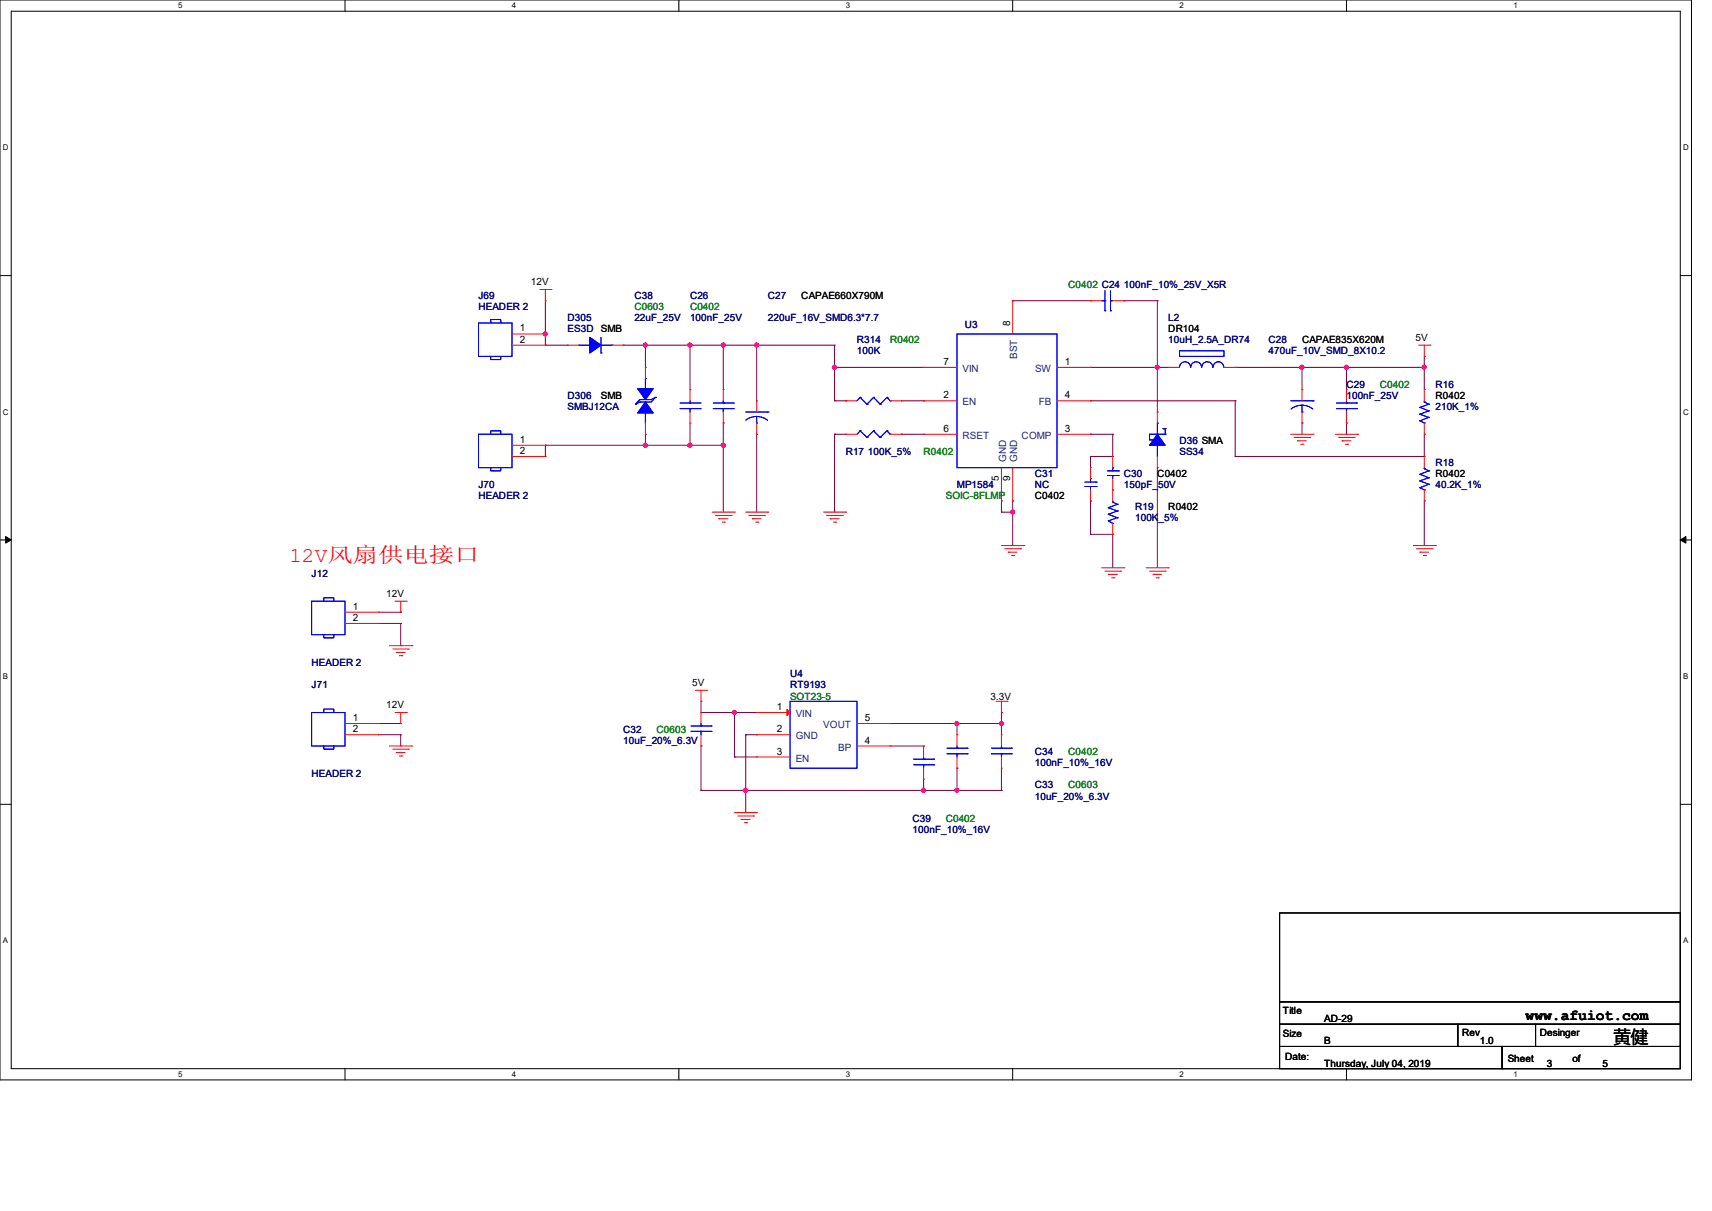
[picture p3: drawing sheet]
<svg xmlns="http://www.w3.org/2000/svg" width="297mm" height="210mm" viewBox="0 0 297 210" stroke-linecap="round" stroke-linejoin="round" font-family="sans-serif">
<path d="M0 0h293.5v187.3h-293.5zM1.9 1.9h289.6v183.4h-289.6z" fill="none" stroke="#000" stroke-width=".17"/>
<g fill="#fff">
<path d="M30.9 .2h.8v1.5h-.8z"/>
<path d="M30.9 185.5h.8v1.6h-.8z"/>
</g>
<path d="M59.9 0v1.9M59.9 185.3v2" fill="none" stroke="#000" stroke-width=".17"/>
<g fill="#fff">
<path d="M88.8 .2h.8v1.5h-.8z"/>
<path d="M88.8 185.5h.8v1.6h-.8z"/>
</g>
<path d="M117.8 0v1.9M117.8 185.3v2" fill="none" stroke="#000" stroke-width=".17"/>
<g fill="#fff">
<path d="M146.7 .2h.8v1.5h-.8z"/>
<path d="M146.7 185.5h.8v1.6h-.8z"/>
</g>
<path d="M175.7 0v1.9M175.7 185.3v2" fill="none" stroke="#000" stroke-width=".17"/>
<g fill="#fff">
<path d="M204.6 .2h.8v1.5h-.8z"/>
<path d="M204.6 185.5h.8v1.6h-.8z"/>
</g>
<path d="M233.6 0v1.9M233.6 185.3v2" fill="none" stroke="#000" stroke-width=".17"/>
<g fill="#fff">
<path d="M262.6 .2h.7v1.5h-.7z"/>
<path d="M262.6 185.5h.7v1.6h-.7z"/>
<path d="M.5 24.8h1v1.6h-1z"/>
<path d="M292 24.8h1v1.6h-1z"/>
<path d="M.5 70.7h1v1.5h-1z"/>
<path d="M292 70.7h1v1.5h-1z"/>
</g>
<path d="M0 47.8h1.9M291.5 47.8h2" fill="none" stroke="#000" stroke-width=".17"/>
<g fill="#fff">
<path d="M.5 116.5h.9v1.6h-.9z"/>
<path d="M292 116.5h.9v1.6h-.9z"/>
</g>
<path d="M0 93.6h1.9M291.5 93.6h2" fill="none" stroke="#000" stroke-width=".17"/>
<path d="M1 93l.9 .6-.9 .6zM291.5 93.6l1-.6v1.2z" fill="#000" stroke="#000" stroke-width=".17"/>
<g fill="#fff">
<path d="M.5 162.4h.9v1.5h-.9z"/>
<path d="M292 162.4h.9v1.5h-.9z"/>
</g>
<path d="M0 139.5h1.9M291.5 139.5h2M222 158.3h69.5v15.4h-69.5zM222 177.6h30.9v3.9h-30.9zM222 173.7h69.5v3.9h-69.5zM252.9 177.6h38.6v3.9h-38.6zM266.4 177.6v3.9M222 181.5h38.6v3.8h-38.6zM260.6 181.5h30.9v3.8h-30.9zM266.4 181.5h.1" fill="none" stroke="#000" stroke-width=".17"/>
<g fill="none" stroke="#800040" stroke-width=".17">
<path d="M94.6 57.9h.1M94.6 59.9h.1M94.6 59.9h3.9M94.6 52.2v7.7M108.1 59.9h36.7M112 59.9h.1M112 59.9v3.8M119.7 59.9h.1M119.7 59.9v7.7M125.5 59.9h.1M125.5 59.9v7.7M131.3 59.9h.1"/>
<path d="M131.3 59.9v9.6M144.8 59.9h.1M144.8 59.9v9.6M175.7 52.2h.1M175.7 52.2h13.5M195 52.2h.1M195 52.2h5.8M200.8 52.2h.1M200.8 52.2v19.3M94.6 77.2h.1M94.6 77.2h30.9M94.6 77.2v2"/>
<path d="M112 77.2h.1M112 75.3v1.9M119.7 77.2h.1M119.7 73.4v3.8M125.5 77.2h.1M125.5 73.4h.1M125.5 73.4v15.4M131.3 75.3h.1M131.3 75.3v13.5M144.8 75.3h.1M144.8 63.7h.1M144.8 69.5h.1"/>
<path d="M144.8 75.3v13.5M144.8 63.7h15.4M144.8 75.3h1.9M144.8 69.5h1.9M146.7 69.5h.1M156.4 75.3h.1M156.4 75.3h3.8M156.4 69.5h3.8M160.2 69.5h.1M189.2 63.7h.1M189.2 75.3h.1M189.2 79.2h.1"/>
<path d="M189.2 69.5h.1M189.2 63.7h13.5M189.2 75.3h3.8M189.2 79.2v1.9M189.2 69.5h25.1M193 75.3h.1M193 75.3v3.9h-3.8M200.8 63.7h.1M214.3 79.2h.1M214.3 63.7h.1M214.3 69.5h.1M214.3 63.7h32.8"/>
<path d="M214.3 69.5v9.7M225.9 73.4h.1M225.9 63.7h.1M225.9 63.7v3.9M225.9 73.4v1.9M233.6 63.7h.1M233.6 73.4h.1M233.6 63.7v3.9M233.6 73.4v1.9M247.1 63.7h.1M247.1 75.3h.1M247.1 61.8h.1"/>
<path d="M247.1 75.3v3.9h-32.8M247.1 61.8v5.8M173.7 88.8h.1M173.7 86.9h.1M173.7 88.8h2M173.7 86.9v1.9M175.7 88.8h.1M175.7 86.9h.1M175.7 86.9v7.7M189.2 92.7h.1M189.2 86.9h.1M189.2 86.9v5.8"/>
<path d="M189.2 92.7h3.8M193 92.7h.1M193 92.7v5.8M200.8 81.1h.1M200.8 81.1v17.4M247.1 86.9h.1M247.1 86.9v7.7M65.7 106.2h3.8M65.7 108.1h3.8M69.5 106.2h.1M69.5 108.1h.1M69.5 112h.1"/>
<path d="M69.5 108.1v3.9M65.7 125.5h3.8M65.7 127.4h3.8M69.5 125.5h.1M69.5 127.4h.1M69.5 129.4h.1M69.5 127.4v2M121.6 129.4h.1M121.6 137.1h.1M121.6 123.6h.1M121.6 137.1h52.1M121.6 123.6h9.7"/>
<path d="M121.6 121.6v2M121.6 129.4v7.7M127.4 123.6h.1M127.4 131.3h.1M127.4 131.3h3.9M127.4 123.6v7.7M129.4 127.4h.1M129.4 137.1h.1M129.4 127.4h1.9M129.4 127.4v13.5M154.4 125.5h.1M154.4 125.5h19.3"/>
<path d="M154.4 129.4h5.8M160.2 137.1h.1M160.2 129.4h.1M160.2 135.1v2M166 125.5h.1M166 137.1h.1M166 133.2h.1M166 125.5v1.9M166 133.2v3.9M173.7 123.6h.1M173.7 125.5h.1M173.7 137.1h.1"/>
<path d="M173.7 123.6v3.8M173.7 133.2v3.9"/>
</g>
<g fill="#f0f" stroke="#f0f" stroke-width=".17">
<circle cx="200.8" cy="63.7" r=".36"/>
<circle cx="175.7" cy="88.8" r=".36"/>
<circle cx="131.3" cy="59.8" r=".36"/>
<circle cx="225.9" cy="63.7" r=".37"/>
<circle cx="247.1" cy="63.7" r=".36"/>
<circle cx="233.6" cy="63.7" r=".36"/>
<circle cx="144.8" cy="63.7" r=".37"/>
<circle cx="125.5" cy="59.8" r=".37"/>
<circle cx="173.7" cy="125.5" r=".37"/>
<circle cx="166" cy="125.5" r=".36"/>
<circle cx="129.3" cy="137.1" r=".37"/>
<circle cx="160.2" cy="137.1" r=".36"/>
<circle cx="127.4" cy="123.5" r=".36"/>
<circle cx="112" cy="77.2" r=".36"/>
<circle cx="112" cy="59.8" r=".36"/>
<circle cx="119.7" cy="77.2" r=".37"/>
<circle cx="119.7" cy="59.8" r=".37"/>
<circle cx="125.5" cy="77.2" r=".37"/>
<circle cx="166" cy="137.1" r=".36"/>
<circle cx="94.6" cy="57.9" r=".36"/>
</g>
<g fill="none" stroke="#f00" stroke-width=".17">
<path d="M88.8 59.9h5.8M88.8 57.9h5.8M93.6 50.2h2M94.6 52.2h.1M94.6 57.9h.1M94.6 59.9h.1M94.6 50.2v2M95.6 50.2h.1M98.5 59.9h.1M98.5 59.9h1.9M106.2 59.9h1.9M108.1 59.9h.1"/>
<path d="M175.7 52.2h.1M175.7 52.2v5.7M189.2 52.2h.1M189.2 52.2h1.9M193 52.2h2M195 52.2h.1M246.1 59.9h2M247.1 59.9v1.9M248.1 59.9h.1M88.8 77.2h5.8M88.8 79.2h5.8M94.6 77.2h.1"/>
<path d="M94.6 79.2h.1M112 75.3h.1M112 63.7h.1M112 63.7v2M112 73.4v1.9M119.7 67.6h.1M119.7 73.4h.1M119.7 67.6v1.9M119.7 71.5v1.9M125.5 67.6h.1M125.5 73.4h.1M125.5 67.6v1.9"/>
<path d="M125.5 71.5v1.9M131.3 69.5h.1M131.3 75.3h.1M131.3 69.5v2M131.3 73.4v1.9M146.7 75.3h.1M146.7 69.5h.1M146.7 75.3h2M146.7 69.5h2M154.4 75.3h2M154.4 69.5h2M156.4 75.3h.1"/>
<path d="M156.4 69.5h.1M160.2 69.5h.1M160.2 75.3h.1M160.2 63.7h.1M160.2 75.3h5.8M160.2 63.7h5.8M160.2 69.5h5.8M183.4 75.3h5.8M183.4 63.7h5.8M183.4 69.5h5.8M189.2 63.7h.1M189.2 75.3h.1"/>
<path d="M189.2 69.5h.1M193 79.2h.1M193 79.2v1.9M200.8 71.5h.1M200.8 71.5v1.9M200.8 79.2v1.9M202.7 63.7h.1M202.7 63.7h1.9M212.3 63.7h2M214.3 63.7h.1M223.9 75.3h3.9M224.5 75.9h2.7"/>
<path d="M225.1 76.5h.1M225.1 76.5h1.6M225.7 77h.4M225.9 67.6h.1M225.9 73.4h.1M225.9 67.6v1.9M225.9 71.5v1.9M226.1 77h.1M227.2 75.9h.1M227.8 75.3h.1M231.6 75.3h3.9M232.2 75.9h2.7"/>
<path d="M232.8 76.5h.1M232.8 76.5h1.6M233.4 77h.4M233.6 67.6h.1M233.6 73.4h.1M233.6 67.6v1.9M233.6 71.5v1.9M233.8 77h.1M234.9 75.9h.1M235.5 75.3h.1M247.1 61.8h.1M247.1 79.2h.1"/>
<path d="M247.1 75.3h.1M247.1 67.6h.1M247.1 67.6v1.9M247.1 73.4v1.9M247.1 79.2v1.9M123.6 88.8h3.8M124.1 89.4h2.7M124.7 90h.1M124.7 90h1.6M125.3 90.6h.4M125.7 90.6h.1M126.8 89.4h.1"/>
<path d="M127.4 88.8h.1M129.4 88.8h3.8M129.9 89.4h2.7M130.5 90h.1M130.5 90h1.5M131.1 90.6h.4M131.5 90.6h.1M132.6 89.4h.1M133.2 88.8h.1M142.9 88.8h3.8M143.4 89.4h2.7M144 90h.1"/>
<path d="M144 90h1.6M144.6 90.6h.4M145 90.6h.1M146.1 89.4h.1M146.7 88.8h.1M173.7 86.9h.1M173.7 94.6h3.9M173.7 81.1v5.8M174.3 95.2h2.7M174.9 95.8h.1M174.9 95.8h1.5M175.5 96.4h.4"/>
<path d="M175.7 86.9h.1M175.7 81.1v5.8M175.9 96.4h.1M177 95.2h.1M177.6 94.6h.1M189.2 86.9h.1M189.2 81.1h.1M189.2 81.1v1.9M189.2 85v1.9M191.1 98.5h3.9M191.7 99.1h2.7M192.3 99.6h.1"/>
<path d="M192.3 99.6h1.5M193 92.7h.1M193 85h.1M193 83v3.9M193 90.8v1.9M194.4 99.1h.1M195 98.5h.1M198.8 98.5h3.9M199.4 99.1h2.7M200 99.6h.1M200 99.6h1.5M200.8 81.1h.1"/>
<path d="M202.1 99.1h.1M202.7 98.5h.1M245.2 94.6h3.8M245.7 95.2h2.8M246.3 95.8h.1M246.3 95.8h1.6M246.9 96.4h.4M247.1 86.9h.1M247.1 85v1.9M247.3 96.4h.1M248.5 95.2h.1M249 94.6h.1"/>
<path d="M59.9 106.2h5.8M59.9 108.1h5.8M65.7 106.2h.1M65.7 108.1h.1M67.6 112h3.9M68.2 112.6h2.7M68.5 104.3h2M68.7 113.2h.1M68.7 113.2h1.6M69.3 113.7h.4M69.5 106.2h.1M69.5 104.3v1.9"/>
<path d="M69.7 113.7h.1M70.5 104.3h.1M70.9 112.6h.1M71.5 112h.1M120.6 119.7h2M121.6 119.7v1.9M122.6 119.7h.1M192.9 100.2h.4M193.3 100.2h.1M200.6 100.2h.4M201 100.2h.1M59.9 125.5h5.8"/>
<path d="M59.9 127.4h5.8M65.7 125.5h.1M65.7 127.4h.1M67.6 129.4h3.9M68.2 129.9h2.7M68.5 123.6h2M68.7 130.5h.1M68.7 130.5h1.6M69.3 131.1h.4M69.5 125.5h.1M69.5 123.6v1.9M69.7 131.1h.1"/>
<path d="M70.5 123.6h.1M70.9 129.9h.1M71.5 129.4h.1M121.6 121.6h.1M121.6 123.6h.1M121.6 129.4h.1M121.6 123.6v1.9M121.6 127.4v2M131.3 123.6h.1M131.3 127.4h.1M131.3 131.3h.1M131.3 123.6h5.8"/>
<path d="M131.3 127.4h5.8M131.3 131.3h5.8M148.7 129.4h5.7M148.7 125.5h5.7M154.4 129.4h.1M154.4 125.5h.1M160.2 129.4h.1M160.2 135.1h.1M160.2 129.4v1.9M160.2 133.2v1.9M166 127.4h.1M166 133.2h.1"/>
<path d="M166 127.4v2M166 131.3v1.9M172.8 121.6h1.9M173.7 123.6h.1M173.7 127.4h.1M173.7 133.2h.1M173.7 121.6v2M173.7 127.4v2M173.7 131.3v1.9M174.7 121.6h.1M127.4 140.9h3.9M128 141.5h2.7"/>
<path d="M128.6 142.1h.1M128.6 142.1h1.5M129.2 142.7h.3M129.5 142.7h.1M130.7 141.5h.1M131.3 140.9h.1"/>
</g>
<g fill="none" stroke="#00f" stroke-width=".17">
<path d="M83 56h5.8v5.8h-5.8zM85.1 56v-.6h1.8v.6M100.4 59.9h1.9M102.3 59.9h.1M104.3 58.5v2.7M104.3 59.9h1.9M106.2 59.9h.1M166 57.9h17.4v23.2h-17.4zM191.1 52.2h.6M191.7 53.9h.1M191.7 52.2h.1M191.7 50.4v3.5"/>
<path d="M192.7 52.2h.1M192.7 53.9h.1M192.7 52.2h.3M192.7 50.4v3.5M83 75.3h5.8v5.8h-5.8zM85.1 61.8v.6h1.8v-.6M85.1 75.3v-.6h1.8v.6M104.3 61.2h.1M110.2 70.1h.1M111 69.3h.1M111 69.7h.1M111 69.3l-.8 .8"/>
<path d="M111 69.7l-.8 .4M112 71.5h.1M112 65.7h.1M112 65.7v1.9M112 71.5v1.9M113.7 68.9h.1M113.7 68.9l-.8 .4h-1.9M113.7 68.9l-.8 .8h-1.9M118 70.9h3.5M118 69.9h3.5M119.7 69.9h.1M119.7 70.9h.1"/>
<path d="M119.7 69.5v.4M119.7 70.9v.6M121.5 70.9h.1M121.5 69.9h.1M123.7 70.9h3.5M123.7 69.9h3.5M125.5 69.9h.1M125.5 70.9h.1M125.5 69.5v.4M125.5 70.9v.6M127.2 70.9h.1M127.2 69.9h.1"/>
<path d="M129.4 71.5h3.8M131.3 73.4h.1M131.3 72.2l1.2 .3 .7 .4M131.3 72.2l-.8 .1-1.1 .5M131.3 72.2v1.2M133.2 71.5h.1M149.2 74.7h.1M149.2 68.9h.1M149.2 74.7l-.5 .6M149.2 74.7l1.2 1.2M149.2 68.9l-.5 .6M149.2 68.9l1.2 1.2"/>
<path d="M150.4 75.9h.1M150.4 70.1h.1M151.6 74.7h.1M151.6 68.9h.1M151.6 74.7l-1.2 1.2M151.6 74.7l1.1 1.2M151.6 68.9l-1.2 1.2M151.6 68.9l1.1 1.2M152.7 75.9h.1M152.7 70.1h.1M153.9 74.7h.1M153.9 68.9h.1"/>
<path d="M153.9 74.7l-1.2 1.2M153.9 74.7l.5 .6M153.9 68.9l-1.2 1.2M153.9 68.9l.5 .6M154.4 75.3h.1M154.4 69.5h.1M199.4 76.3h.1M199.4 76.3h.4M199.8 76.3h.1M200.8 77.2h.1M200.8 73.4h.1M200.8 73.4v1.9"/>
<path d="M200.8 77.2v2M201.8 74.3h.1M201.8 74.3h.3M202.1 75.3h.1M202.1 74.3h.1M202.1 75.3h-2.7v1M202.1 74.3v1M204.6 63.7a.95 .95 0 0 1 1-1 .95 .95 0 0 1 .9 1M204.6 60.8h7.7v1h-7.7zM206.6 63.7a.93 .93 0 0 1 .9-1 .93 .93 0 0 1 .9 1M208.5 63.7a.95 .95 0 0 1 .9-1 .95 .95 0 0 1 1 1M210.4 63.7a.93 .93 0 0 1 1-1 .93 .93 0 0 1 .9 1"/>
<path d="M223.9 69.5h3.9M225.9 71.5h.1M225.9 70.3l1.2 .2 .7 .4M225.9 70.3l-.8 .1-1.1 .5M225.9 70.3v1.2M227.8 69.5h.1M231.9 70.9h3.4M231.9 69.9h3.4M233.6 69.9h.1M233.6 70.9h.1M233.6 69.5v.4M233.6 70.9v.6"/>
<path d="M235.3 70.9h.1M235.3 69.9h.1M246.3 70.7h.1M246.3 71.8h.1M246.3 73h.1M246.3 70.7l1.6 .5M246.3 71.8l1.6 .6M246.3 73l.8 .4M247.1 73.4h.1M247.1 69.7h.1M247.1 69.5v.2M247.1 69.7l.8 .4"/>
<path d="M247.9 70.1h.1M247.9 71.2h.1M247.9 72.4h.1M247.9 70.1l-1.6 .6M247.9 71.2l-1.6 .6M247.9 72.4l-1.6 .6M85.1 81.1v.6h1.8v-.6M188.2 84.4h2M188.2 83.6h2M189.2 83h.1M189.2 84.4h.1M189.2 83v.6"/>
<path d="M189.2 84.4v.6M190.2 84.4h.1M190.2 83.6h.1M192.1 82.5h1.9M192.1 81.7h1.9M192.3 88.1h.1M192.3 89.2h.1M192.3 90.3h.1M192.3 88.1l1.5 .5M192.3 89.2l1.5 .6M192.3 90.3l.7 .5M193 90.8h.1"/>
<path d="M193 87.1h.1M193 81.1h.1M193 82.5h.1M193 87.1l.8 .4M193 81.1v.6M193 82.5v.5M193 86.9v.2M193.8 87.5h.1M193.8 88.6h.1M193.8 89.8h.1M193.8 87.5l-1.5 .6M193.8 88.6l-1.5 .6"/>
<path d="M193.8 89.8l-1.5 .5M194 82.5h.1M194 81.7h.1M246.3 82.3h.1M246.3 83.4h.1M246.3 84.6h.1M246.3 82.3l1.6 .5M246.3 83.4l1.6 .6M246.3 84.6l.8 .4M247.1 85h.1M247.1 81.3h.1M247.1 81.3l.8 .4"/>
<path d="M247.1 81.1v.2M247.9 81.7h.1M247.9 82.8h.1M247.9 84h.1M247.9 81.7l-1.6 .6M247.9 82.8l-1.6 .6M247.9 84l-1.6 .6M54.1 104.3h5.8v5.8h-5.8zM56.2 104.3v-.6h1.7v.6M56.2 110.1v.5h1.7v-.5M54.1 123.6h5.8v5.8h-5.8zM56.2 123.6v-.6h1.7v.6"/>
<path d="M56.2 129.4v.5h1.7v-.5M119.9 126.8h3.5M119.9 125.9h3.5M121.6 125.9h.1M121.6 126.8h.1M121.6 125.5v.4M121.6 126.8v.6M123.4 126.8h.1M123.4 125.9h.1M137.1 121.6h11.6v11.6h-11.6zM158.5 132.6h3.5M158.5 131.7h3.5"/>
<path d="M160.2 131.7h.1M160.2 132.6h.1M160.2 131.3v.4M160.2 132.6v.6M162 132.6h.1M162 131.7h.1M164.3 130.7h3.5M164.3 129.8h3.5M166 129.8h.1M166 130.7h.1M166 129.4v.4M166 130.7v.6"/>
<path d="M167.8 130.7h.1M167.8 129.8h.1M172 130.7h3.5M172 129.8h3.5M173.7 129.8h.1M173.7 130.7h.1M173.7 129.4v.4M173.7 130.7v.6M175.5 130.7h.1M175.5 129.8h.1"/>
</g>
<g fill="#00f" stroke="#00f" stroke-width=".17">
<path d="M200.8 75.3l1.3 1.9h-2.7z" fill-rule="evenodd"/>
<path d="M200.8 75.3l1.3 1.9h-2.7z" fill-rule="evenodd"/>
<path d="M112 69.7l1.3 1.9h-2.7z" fill-rule="evenodd"/>
<path d="M110.6 67.4h2.7l-1.3 1.9z" fill-rule="evenodd"/>
<path d="M112 69.7l1.3 1.9h-2.7z" fill-rule="evenodd"/>
<path d="M110.6 67.4h2.7l-1.3 1.9z" fill-rule="evenodd"/>
<path d="M102.3 58.5l2 1.4-2 1.3z" fill-rule="evenodd"/>
<path d="M102.3 58.5l2 1.4-2 1.3z" fill-rule="evenodd"/>
</g>
<path d="M136.5 123l.6 .6-.6 .5z" fill="#f00" stroke="#f00" stroke-width=".17"/>
<text font-size="3.6" fill="#f00" x="50.2" y="97.5">12V风扇供电接口</text>
<text font-size="3" x="279.9" y="180.8">黄健</text>
<text font-size="2.7" x="264.7" y="177">www.afuiot.com</text>
<g font-size="1.7" fill="#000080">
<text x="83" y="51.8">J69</text>
<text x="83" y="53.8">HEADER 2</text>
<text x="110.1" y="51.8">C38</text>
<text x="119.7" y="51.8">C26</text>
<text x="133.2" y="51.8">C27</text>
<text x="98.5" y="55.7">D305</text>
<text x="98.5" y="57.6">ES3D</text>
<text x="110.1" y="55.7">22uF_25V</text>
<text x="119.7" y="55.7">100nF_25V</text>
<text x="133.2" y="55.7">220uF_16V_SMD6.3*7.7</text>
<text x="148.7" y="59.5">R314</text>
<text x="167.4" y="56.9">U3</text>
<text x="202.7" y="55.7">L2</text>
<text x="202.7" y="59.5">10uH_2.5A_DR74</text>
<text x="220.1" y="59.5">C28</text>
<text x="148.7" y="61.5">100K</text>
<text x="220.1" y="61.5">470uF_10V_SMD_8X10.2</text>
<text x="98.5" y="69.2">D306</text>
<text x="98.5" y="71.1">SMBJ12CA</text>
<text x="233.6" y="67.3">C29</text>
<text x="233.6" y="69.2">100nF_25V</text>
<text x="249" y="67.3">R16</text>
<text x="249" y="71.1">210K_1%</text>
<text x="204.6" y="76.9">D36 SMA</text>
<text x="146.7" y="78.8">R17 100K_5%</text>
<text x="179.5" y="82.7">C31</text>
<text x="195" y="82.7">C30</text>
<text x="204.6" y="78.8">SS34</text>
<text x="249" y="80.8">R18</text>
<text x="83" y="84.6">J70</text>
<text x="83" y="86.6">HEADER 2</text>
<text x="166" y="84.6">MP1584</text>
<text x="179.5" y="84.6">NC</text>
<text x="195" y="84.6">150pF_50V</text>
<text x="196.9" y="88.5">R19</text>
<text x="249" y="84.6">40.2K_1%</text>
<text x="196.9" y="90.4">100K_5%</text>
<text x="54.1" y="100.1">J12</text>
<text x="54.1" y="115.5">HEADER 2</text>
<text x="54.1" y="119.4">J71</text>
<text x="137.1" y="117.4">U4</text>
<text x="137.1" y="119.4">RT9193</text>
<text x="108.1" y="127.1">C32</text>
<text x="108.1" y="129">10uF_20%_6.3V</text>
<text x="179.5" y="131">C34</text>
<text x="54.1" y="134.8">HEADER 2</text>
<text x="179.5" y="136.7">C33</text>
<text x="179.5" y="132.9">100nF_10%_16V</text>
<text x="158.3" y="142.5">C39</text>
<text x="179.5" y="138.7">10uF_20%_6.3V</text>
<text x="158.3" y="144.5">100nF_10%_16V</text>
</g>
<g font-size="1.7">
<text x="92.1" y="49.5">12V</text>
<text x="139" y="51.8">CAPAE660X790M</text>
<text x="90.2" y="57.5">1</text>
<text x="90.2" y="59.4">2</text>
<text x="104.3" y="57.6">SMB</text>
<text x="175.3" y="56.6" transform="rotate(-90 175.3 56.6)">8</text>
<text x="202.7" y="57.6">DR104</text>
<text x="225.9" y="59.5">CAPAE835X620M</text>
<text x="245.6" y="59.1">5V</text>
<text x="163.7" y="63.3">7</text>
<text x="184.7" y="63.3">1</text>
<text x="104.3" y="69.2">SMB</text>
<text x="163.7" y="69.1">2</text>
<text x="184.7" y="69.1">4</text>
<text x="249" y="69.2">R0402</text>
<text x="90.2" y="76.8">1</text>
<text x="163.7" y="74.9">6</text>
<text x="184.7" y="74.9">3</text>
<text x="90.2" y="78.7">2</text>
<text x="173.3" y="83.4" transform="rotate(-90 173.3 83.4)">5</text>
<text x="175.3" y="83.4" transform="rotate(-90 175.3 83.4)">9</text>
<text x="200.8" y="82.7">C0402</text>
<text x="249" y="82.7">R0402</text>
<text x="179.5" y="86.6">C0402</text>
<text x="202.7" y="88.5">R0402</text>
<text x="61.2" y="105.7">1</text>
<text x="61.2" y="107.7">2</text>
<text x="67" y="103.5">12V</text>
<text x="120.1" y="119">5V</text>
<text x="61.2" y="125">1</text>
<text x="67" y="122.8">12V</text>
<text x="134.7" y="123.1">1</text>
<text x="150" y="125">5</text>
<text x="171.8" y="121.3">3.3V</text>
<text x="61.2" y="127">2</text>
<text x="134.7" y="127">2</text>
<text x="134.7" y="130.8">3</text>
<text x="150" y="128.9">4</text>
<text x="222.6" y="179.8">Size</text>
<text x="222.6" y="175.9">Title</text>
<text x="229.7" y="177.3">AD-29</text>
<text x="253.7" y="179.6">Rev</text>
<text x="267.2" y="179.6">Desinger</text>
<text x="223" y="183.8">Date:</text>
<text x="229.7" y="181.1">B</text>
<text x="229.7" y="185">Thursday, July 04, 2019</text>
<text x="256.7" y="181.1">1.0</text>
<text x="261.6" y="184.2">Sheet</text>
<text x="268.3" y="185">3</text>
<text x="272.8" y="184.2">of</text>
<text x="278" y="185">5</text>
</g>
<g font-size="1.7" fill="#008000">
<text x="110.1" y="53.8">C0603</text>
<text x="119.7" y="53.8">C0402</text>
<text x="185.3" y="49.9">C0402 C24 100nF_10%_25V_X5R</text>
<text x="154.4" y="59.5">R0402</text>
<text x="239.4" y="67.3">C0402</text>
<text x="160.2" y="78.8">R0402</text>
<text x="164.1" y="86.6">SOIC-8FLMP</text>
<text x="137.1" y="121.3">SOT23-5</text>
<text x="113.9" y="127.1">C0603</text>
<text x="185.3" y="131">C0402</text>
<text x="185.3" y="136.7">C0603</text>
<text x="164.1" y="142.5">C0402</text>
</g>
<g font-size="1.7" fill="#004080">
<text x="167" y="64.5">VIN</text>
<text x="176.5" y="62.2" transform="rotate(-90 176.5 62.2)">BST</text>
<text x="179.6" y="64.5">SW</text>
<text x="167" y="70.3">EN</text>
<text x="180.2" y="70.3">FB</text>
<text x="167" y="76.1">RSET</text>
<text x="177.2" y="76.1">COMP</text>
<text x="174.5" y="80.1" transform="rotate(-90 174.5 80.1)">GND</text>
<text x="176.5" y="80.1" transform="rotate(-90 176.5 80.1)">GND</text>
<text x="138" y="124.4">VIN</text>
<text x="138" y="128.2">GND</text>
<text x="142.8" y="126.3">VOUT</text>
<text x="145.4" y="130.2">BP</text>
<text x="138" y="132.1">EN</text>
</g>
<g font-size="1.4">
<text x="30.9" y="1.4">5</text>
<text x="88.8" y="1.4">4</text>
<text x="146.7" y="1.4">3</text>
<text x="204.6" y="1.4">2</text>
<text x="262.6" y="1.4">1</text>
<text x=".5" y="26.1">D</text>
<text x="292" y="26.1">D</text>
<text x=".5" y="71.9">C</text>
<text x="292" y="71.9">C</text>
<text x=".5" y="117.8">B</text>
<text x="292" y="117.8">B</text>
<text x=".5" y="163.6">A</text>
<text x="292" y="163.6">A</text>
<text x="30.9" y="186.8">5</text>
<text x="88.8" y="186.8">4</text>
<text x="146.7" y="186.8">3</text>
<text x="204.6" y="186.8">2</text>
<text x="262.6" y="186.8">1</text>
</g>
</svg>
